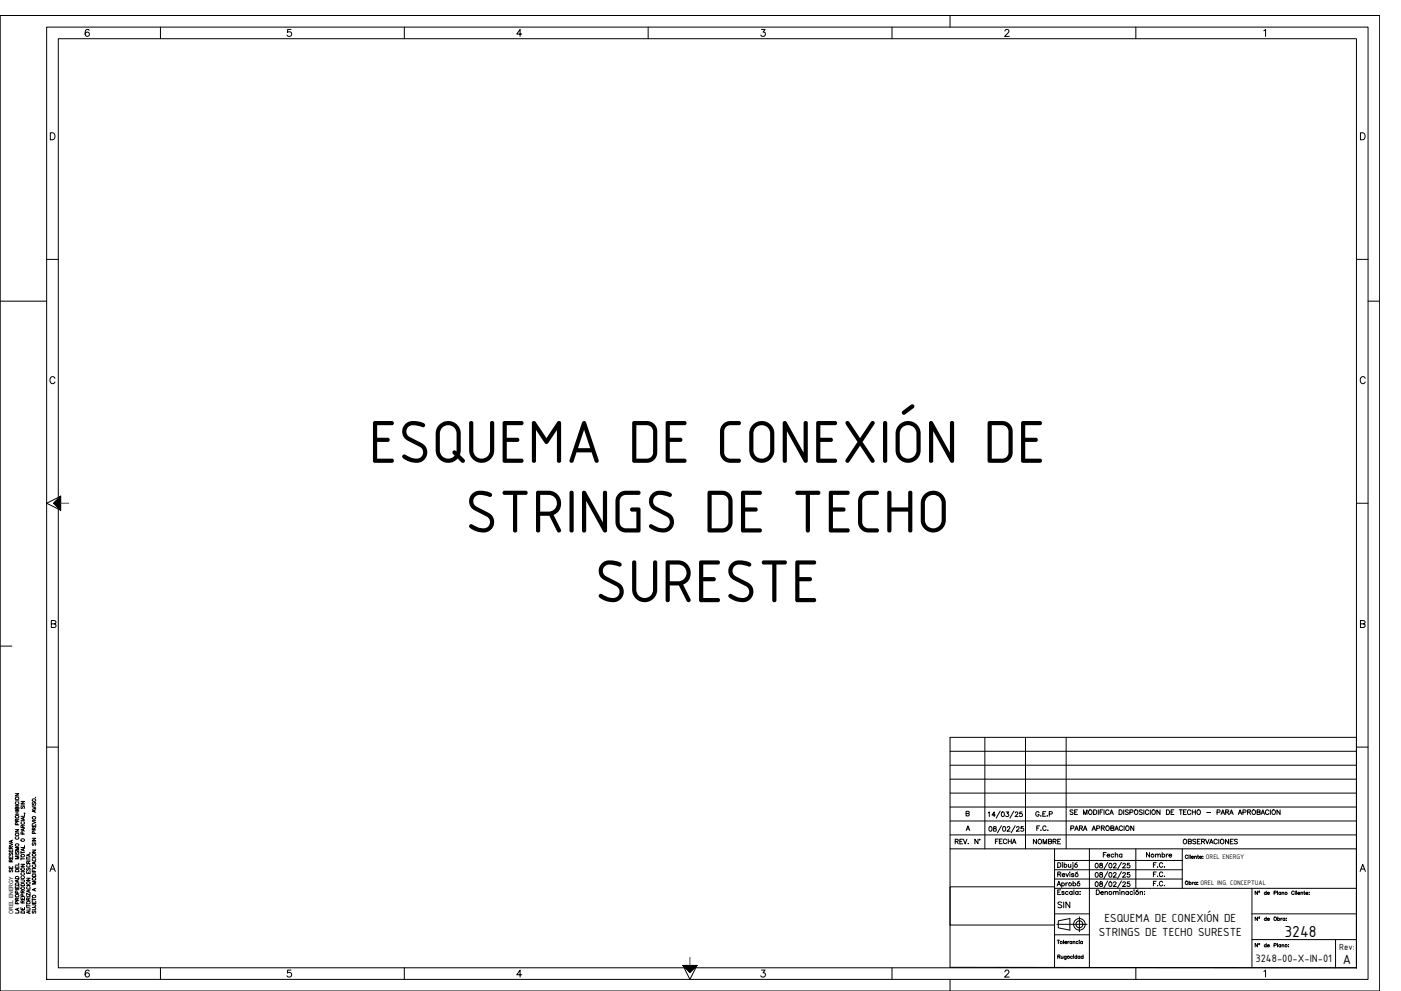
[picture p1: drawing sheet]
<svg xmlns="http://www.w3.org/2000/svg" width="594mm" height="420mm" viewBox="0 0 594 420" stroke-linecap="round" stroke-linejoin="round" font-family="sans-serif">
<!-- layer: AUDIT_E_250328083542-4 -->
<g fill="none" stroke="#000" stroke-width=".42">
<path d="M.1 6.6h584.9v413.6h-584.9zM19.8 11.5h560.3v403.7h-560.3zM37.8 12.9l-.1-.3a.96 .96 0 0 0-1.4 .4 1.71 1.71 0 0 0 .6 2.4 .92 .92 0 0 0 1-.8 .92 .92 0 0 0-.8-1 .92 .92 0 0 0-1 .8M68 11.5v4.9M123.4 12.5h-1.4l-.2 1.2a1.05 1.05 0 0 1 1.6 0 1.05 1.05 0 0 1-.2 1.6 1.05 1.05 0 0 1-1.5-.4M171.4 11.5v4.9M221.2 14.4h-2.1l1.4-1.9v2.9M274.8 11.5v4.9M322.9 12.5h1.5l-.8 1.1a.98 .98 0 0 1 .7 1.6 .98 .98 0 0 1-1.7-.3M378.2 11.5v4.9M402.9 6.6v4.9M426.1 13.2l.3-.6 .9-.1 .5 .8-1.8 2.1h2"/>
<path d="M481.6 11.5v4.9M535.9 13l.7-.5v2.9M21.3 56.3h1a1.58 1.58 0 0 1 1 1.5 1.58 1.58 0 0 1-1 1.5h-1zM576.9 56.3h1a1.58 1.58 0 0 1 1 1.5 1.58 1.58 0 0 1-1 1.5h-1zM19.8 110h4.9M575.2 110h4.9M.1 127.7h19.7M580.1 127.7h4.9M23.3 160.4a1.09 1.09 0 0 0-1.2-.7 1.09 1.09 0 0 0-.9 1.1v.7a1.09 1.09 0 0 0 .9 1.2 1.09 1.09 0 0 0 1.2-.8M578.9 160.4a1.08 1.08 0 0 0-1.2-.7 1.08 1.08 0 0 0-.9 1.1v.7a1.08 1.08 0 0 0 .9 1.2 1.08 1.08 0 0 0 1.2-.8M24.7 215.8v194.5h265.4M24.7 210.9v-194.5h550.5v393.9h-280.2"/>
<path d="M25.7 210.4v5.9l-5.9-2.9 5.9-3-3 3 3 2.9M575.2 213.4h4.9M.1 273.9h4.9M21.8 264.5l1.6-.1 .3-.7-.7-.6h-1.2v3l1.8-.3 .1-.7-.7-.6M576.9 264.5l1.7-.1 .2-.7-.7-.6h-1.2v3l1.8-.3 .1-.7-.7-.6M19.8 316.8h4.9M402.9 318.5h172.3M417.6 312.6v47.3M434.9 312.6v47.3M452.1 312.6v47.3M575.2 316.8h4.9M6.5 336.5h1.5l-1.5 1h1.5"/>
<path d="M6.5 339.6h1.5M8.9 339.8h1.5l-1.5 1h1.5M15 338.1h.1M402.9 336.3h172.3M402.9 330.3h172.3M402.9 324.4h172.3M3.9 357.5l1.5 .5-1.5 .6M4.6 359.9l-.1-.9-.5-.1-.1 1h1.5M4.9 356.4v.7M5.4 356.2l-1.5 .6 1.5 .5M5.4 358.9l-.8 .5M6.5 351.7h1.5l-1.5 1h1.5"/>
<path d="M6.5 345.2h1.5M6.5 344.2h1.5M6.5 343.7h1.5M6.5 341.6h1.5M6.9 354.8a.54 .54 0 0 0-.4 .6 .54 .54 0 0 0 .6 .4h.3a.55 .55 0 0 0 .6-.4 .55 .55 0 0 0-.4-.6M6.9 340.1a.54 .54 0 0 0-.4 .6 .54 .54 0 0 0 .6 .4h.3a.54 .54 0 0 0 .6-.4 .54 .54 0 0 0-.4-.6M7.2 348.2l-.1-.8-.5-.1-.1 .9h1.5M7.2 342.5l.3-.4 .5 .4v.6h-1.5l.1-.9h.5l.1 .9M7.2 344.2v1M7.3 349.7l-.1-.8-.6-.1-.1 .9h1.5M8 359.3h-1.5l1.5 .6-1.5 .6h1.5M8 347.2l-.8 .5"/>
<path d="M8.9 347.9h1.5M8.9 341.3h1.5M9.1 341.8v1l.9-1 .4 .4-.2 .6M9.3 348.4a.54 .54 0 0 0-.4 .6 .54 .54 0 0 0 .6 .5h.3a.54 .54 0 0 0 .6-.4 .54 .54 0 0 0-.4-.7M9.6 350.9l-.1-.8-.3-.2-.3 1h1.5M9.7 353.6l-.1-.8-.6-.1-.1 .9h1.5M9.9 346.7v.7M9.9 351.5v.7M9.9 359.9v.7M10.3 344.8l.4 .1M10.4 359.7l-1.5 .5 1.5 .6M10.4 358.5v.8h-1.5"/>
<path d="M10.4 351.3l-1.5 .5 1.5 .6M10.4 346.5l-1.5 .5 1.5 .6M10.4 345.3v.8h-1.5M10.4 349.9l-.8 .5M13.7 355.4h1.5l-1.5 1h1.5M13.7 349.5v.9h1.5v-.9M13.7 348.1l1.5 .6-1.5 .6M13.7 342l1.5 .6-1.5 .6M13.7 356.9h1.5M13.7 347.8h1.5M13.7 341.7h1.5M13.9 357.4v1l.8-1 .5 .4-.3 .6"/>
<path d="M13.9 340.2v1l.8-1 .5 .4-.3 .6M14.4 351.9l-.1-.9-.3-.1-.3 1h1.5M14.4 349.8v.6M14.4 353.4v-.9l-.6-.1-.1 1h1.5M14.7 343.5v.7M15.2 343.3l-1.5 .6 1.5 .5M15.2 350.9l-.8 .5M402.9 359.9v-47.3h172.3v97.7l-172.3-.2v-50.2h172.3v50.3M402.9 348.1h172.3M402.9 342.2h172.3M402.9 354h172.3M405 356.7l1.2-.1 .1-.6-1.3-.2v2"/>
<path d="M405.7 356.7l.7 1.1M407 356.7h.8M408.2 355.8h-1.2v2h1.2M408.5 355.8l.8 2 .7-2M409.7 352.1l.7-2 .8 2M410 351.5h.9M410.6 357.6h.1M414.7 355.8v2l-1.3-2v2M419.6 350.5a.91 .91 0 0 1 1 .9 .91 .91 0 0 1-1 .9l-.3-.7zM421.4 350.5v.6a.81 .81 0 0 1 .9 .3 .81 .81 0 0 1 0 .9l-1-.1v-.6l1.1-.7-.1-.4zM424.7 350.1l-1.7 3M425.4 350.5a.9 .9 0 0 1 1.1 .9 .9 .9 0 0 1-1.1 .9l-.3-.7z"/>
<path d="M427.1 350.9l.4-.5 .7 .4-1.2 1.6h1.3M430.5 350.1l-1.7 3M431.1 350.9l.3-.5 .8 .4-1.2 1.6h1.3M434 350.4h-1l-.1 .9a.7 .7 0 0 1 1.1 0 .7 .7 0 0 1-.2 1 .7 .7 0 0 1-1-.3M439.6 351.1h.8M440.9 350.1h-1.3v2M441.4 351.9h.1M443.6 350.6a.72 .72 0 0 0-.9-.5 .72 .72 0 0 0-.5 .8v.5a.73 .73 0 0 0 .5 .7 .73 .73 0 0 0 .9-.4M444.3 351.9h.1M447.2 359.9v50.2M461.9 359.9v50.2M481.6 359.9v16.7"/>
<path d="M501.3 359.9v16.7M3.9 367.3v.9h1.5v-.9M3.9 363v.9h1.5v-.9M3.9 360.3v.9h1.5v-.9M4.1 368.7v1l.9-1 .4 .4-.2 .6M4.1 361.7v1l.9-1 .4 .3-.2 .7M4.6 365.4l-.1-.8-.5-.1-.1 .9h1.5M4.6 360.6v.6M4.6 363.4v.5M4.6 367.7v.5M5.4 364.4l-.8 .5M6.5 375.7v.9h1.5v-.9"/>
<path d="M6.5 367.2v.9h1.5v-.9M6.5 377.2h1.5M6.5 362.4h1.5M6.7 374.5h1.1l.2 .8h-1.5zM6.7 371.7h1.1l.2 .9h-1.5zM6.7 368.8h1.1l.2 .8h-1.5zM6.7 361v.9l.9-.9 .4 .3-.2 .6M7.2 367.6v.5M7.2 376.1v.5M7.3 378.7l-.1-.9h-.6l-.1 .9h1.5M7.5 373.1v.7M8 372.9l-1.5 .6 1.5 .5"/>
<path d="M8 366v.8h-1.5M8 363h-1.5l1.5 .6-1.5 .5h1.5M8.9 373.1h1.1l.4 .4-.2 .5h-1.3M8.9 366.4h1.5l-1.5 1h1.5M8.9 369.5h1.5M8.9 364.1h1.5M8.9 361v.9M8.9 363.6v1M8.9 361.4h1.5M9 374.8a.82 .82 0 0 1 1.4 .2v.5h-1.5zM9.3 371.5a.54 .54 0 0 0-.4 .6 .54 .54 0 0 0 .6 .5h.3a.54 .54 0 0 0 .6-.5 .54 .54 0 0 0-.4-.6M9.3 370a.54 .54 0 0 0-.4 .6 .54 .54 0 0 0 .6 .5h.3a.55 .55 0 0 0 .6-.5 .55 .55 0 0 0-.4-.6"/>
<path d="M9.6 378.5l-.1-.8-.3-.2-.3 1h1.5M10.4 377.5l-.8 .5M11.3 372.3h1.5l-1.5 1h1.5M11.3 369.4v.9h1.5v-.9M11.3 363.3v1M11.3 375.4h1.5M11.3 364.6h1.5M11.3 363.8h1.5M11.5 368.1v.9l.8-.9 .5 .3-.2 .6M11.6 375.9a.55 .55 0 0 0-.3 .7 .55 .55 0 0 0 .5 .4h.4a.55 .55 0 0 0 .6-.4 .55 .55 0 0 0-.4-.7M11.6 366.6a.55 .55 0 0 0-.3 .6 .55 .55 0 0 0 .5 .4h.4a.55 .55 0 0 0 .6-.4 .55 .55 0 0 0-.4-.6M12 366.1l-.1-.9-.3-.1-.3 1h1.5"/>
<path d="M12 369.7v.6M12.3 362.2v.7M12.3 377.5v.7M12.6 361.6h.1M12.8 378.7v1l-1.5-1v1M12.8 377.3l-1.5 .5 1.5 .6M12.8 362l-1.5 .6 1.5 .5M12.8 365.1l-.8 .5M13.7 368.6v.9h1.5M13.7 360.4h1.5l-1.5 1h1.5M13.7 370.1h1.5M13.7 368.3h1.5"/>
<path d="M13.7 363.5h1.5M13.9 370.7h1l.3 .9h-1.5zM14 366.7a.54 .54 0 0 0-.3 .6 .54 .54 0 0 0 .5 .5h.4a.54 .54 0 0 0 .6-.5 .54 .54 0 0 0-.4-.6M14 364a.54 .54 0 0 0-.3 .6 .54 .54 0 0 0 .5 .4h.4a.54 .54 0 0 0 .6-.4 .54 .54 0 0 0-.4-.6M14.4 369v.5M14.7 365.5v.7M14.7 376.9v.6M15.2 376.6l-1.5 .6 1.5 .6M15.2 373.7h-1.5l1.5 .5-1.5 .6h1.5M15.2 365.3l-1.5 .6 1.5 .5M21.2 369.5l1.1-3 1.1 3M21.6 368.5h1.4"/>
<path d="M447.2 364.8h54.1M447.2 368.8h54.1M447.2 372.7h54.1M447.2 376.6h128M448.3 375.6l.7-2 .8 2M448.5 365.8h.7a1.05 1.05 0 0 1 .7 .9 1.05 1.05 0 0 1-.7 1h-.7zM448.5 370.6l1.2-.1 .1-.6-1.3-.2v2M448.5 378.2h.8M448.5 375h1M449.2 370.6l.6 1.1M449.8 377.3h-1.3v2h1.3M450.2 374.6a.63 .63 0 0 1 .9-.1 .63 .63 0 0 1 0 .9 .63 .63 0 0 1-.9-.1"/>
<path d="M450.2 374.3v2M450.4 370.9h1.1a.63 .63 0 0 0-.7-.5 .63 .63 0 0 0-.5 .7 .63 .63 0 0 0 .6 .6l.6-.3M450.4 365.9h.1M450.5 366.5v1.2M451.2 378.2l-.3-.2-.7 .2 1 .5v.5l-1-.2M451.2 366.7a.63 .63 0 0 1 1-.1 .63 .63 0 0 1 0 .9 .63 .63 0 0 1-1 0M451.2 365.8v1.9M452 370.4l.6 1.3 .5-1.3M452 374.3v1.3M452.7 374.3l-.7 .6M452.9 378.2a.63 .63 0 0 0-.9-.1 .63 .63 0 0 0 0 1 .63 .63 0 0 0 .9-.1M453 366.4l.1 1.2 .5 .1 .5-.3"/>
<path d="M453.6 369.8h.1M453.7 370.4v1.3M454.1 366.4v1.3M454.6 378.2a.63 .63 0 0 0-.9-.1 .63 .63 0 0 0 0 1 .63 .63 0 0 0 .9-.1M454.6 378v1.3M454.9 365.9h.1M455 366.5v1.5l-.5 .4M455 374.6a.63 .63 0 0 1 .9-.1 .63 .63 0 0 1 0 .9 .63 .63 0 0 1-.9-.1M455 373.6v2M455.4 370.6l-.4-.2-.7 .2 1 .5v.5l-1-.2M455.4 377.3v2M456.7 365.8l-.9 .3"/>
<path d="M457 369.7l-.9 .4M457.2 378.2a.63 .63 0 0 0-1-.1 .63 .63 0 0 0 0 1 .63 .63 0 0 0 1-.1M457.2 378v1.3M457.7 373.6l-.8 .4M458 378h.1M458 379.1h.1M464.7 366.1a.9 .9 0 0 1 1 .9 .9 .9 0 0 1-1 .9l-.3-.8zM464.7 370a.9 .9 0 0 1 1 .9 .9 .9 0 0 1-1 .9l-.3-.7zM464.7 374a.9 .9 0 0 1 1 .9 .9 .9 0 0 1-1 .9l-.3-.8zM464.9 377.3h.6a1.06 1.06 0 0 1 .7 1 1.06 1.06 0 0 1-.7 1h-.6zM466.4 366.1v.6a.81 .81 0 0 1 1 .2 .81 .81 0 0 1 0 1l-1.1-.1v-.7l1.2-.6-.1-.4zM466.4 370v.6a.81 .81 0 0 1 1 .3 .81 .81 0 0 1 0 .9l-1.1-.1v-.6l1.2-.7-.1-.4z"/>
<path d="M466.4 374v.5a.81 .81 0 0 1 1 .3 .81 .81 0 0 1 0 1l-1.1-.1v-.7l1.2-.7-.1-.3zM466.7 378.5h1.2a.63 .63 0 0 0-.7-.5 .63 .63 0 0 0-.6 .7 .63 .63 0 0 0 .6 .6l.7-.3M468.5 378.3l.5-.3h.5l.1 1.3M468.5 378v1.3M469.7 365.6l-1.7 3M469.7 369.6l-1.7 3M469.7 373.5l-1.7 3M470.5 366.1a.9 .9 0 0 1 1 .9 .9 .9 0 0 1-1 .9l-.3-.8zM470.5 370a.9 .9 0 0 1 1 .9 .9 .9 0 0 1-1 .9l-.3-.7zM470.5 374a.9 .9 0 0 1 1 .9 .9 .9 0 0 1-1 .9l-.3-.8zM472.1 378.3l.5-.3h.4l.1 1.3M472.1 378v1.3"/>
<path d="M472.2 366.5l.3-.5 .8 .4-1.2 1.6h1.3M472.2 370.4l.3-.5 .8 .4-1.2 1.6h1.3M472.2 374.3l.3-.4 .8 .3-1.2 1.6h1.3M473.1 378.3l.5-.3h.5l.1 1.3M474.8 377.4h.1M474.9 378v1.3M475.5 365.6l-1.6 3M475.5 369.6l-1.6 3M475.5 373.5l-1.6 3M475.7 378.3l.4-.3h.5l.1 1.3M475.7 378v1.3M476.1 366.5l.4-.5 .7 .4-1.2 1.6h1.3"/>
<path d="M476.1 370.4l.4-.5 .7 .4-1.2 1.6h1.3M476.1 374.3l.4-.4 .7 .3-1.2 1.6h1.3M478.5 378.2a.63 .63 0 0 0-.9-.1 .63 .63 0 0 0 0 1 .63 .63 0 0 0 .9-.1M478.5 378v1.3M479 366h-.9l-.1 .8a.7 .7 0 0 1 1 0 .7 .7 0 0 1-.1 1.1 .7 .7 0 0 1-1-.3M479 369.9h-.9l-.1 .9a.69 .69 0 0 1 1 0 .69 .69 0 0 1-.1 1 .69 .69 0 0 1-1-.3M479 373.9h-.9l-.1 .8a.7 .7 0 0 1 1 0 .7 .7 0 0 1-.1 1.1 .7 .7 0 0 1-1-.3M480.3 378.2a.63 .63 0 0 0-1-.1 .63 .63 0 0 0 0 1 .63 .63 0 0 0 1-.1M480.8 377.4h.1M480.9 378v1.3M482.6 377.3l-.8 .4M483.5 378.3l.4-.3h.5l.1 1.3"/>
<path d="M483.5 378v1.3M485.3 378h.1M485.3 379.1h.1M489.1 370.6h.7M489.1 374.6h.7M489.1 366.7h.7M490.3 369.7h-1.2v2M490.3 373.6h-1.2v2M490.3 365.8h-1.2v1.9M490.9 371.5h.1M490.9 375.4h.1M490.9 367.5h.1"/>
<path d="M493 370.2a.73 .73 0 0 0-.8-.5 .73 .73 0 0 0-.6 .8v.4a.72 .72 0 0 0 .6 .8 .72 .72 0 0 0 .8-.5M493 374.1a.73 .73 0 0 0-.8-.5 .73 .73 0 0 0-.6 .8v.5a.73 .73 0 0 0 .6 .7 .73 .73 0 0 0 .8-.5M493 366.2a.72 .72 0 0 0-.8-.4 .72 .72 0 0 0-.6 .7v.5a.72 .72 0 0 0 .6 .7 .72 .72 0 0 0 .8-.4M493.8 371.5h.1M493.8 375.4h.1M493.8 367.5h.1M503.7 362.9a.54 .54 0 0 0-.7-.4 .54 .54 0 0 0-.4 .6v.3a.54 .54 0 0 0 .4 .6 .54 .54 0 0 0 .7-.4M504.2 362.5v1.5M504.2 374.3a.47 .47 0 0 1 .7-.1 .47 .47 0 0 1 0 .7 .47 .47 0 0 1-.7-.1M504.2 373.6v1.4M504.6 362.6h.1M504.7 363.1v.9"/>
<path d="M505.2 363.4h.9a.48 .48 0 0 0-.6-.4 .48 .48 0 0 0-.4 .5 .48 .48 0 0 0 .5 .5l.5-.2M505.6 374v1M506.1 374l-.5 .5M506.6 363.3l.7-.2v.9M506.6 363v1M507.3 374.3a.47 .47 0 0 0-.7-.1 .47 .47 0 0 0 0 .7 .47 .47 0 0 0 .7-.1M507.3 374v1M507.7 363h.5M507.9 374h.1M507.9 374.9h.1M508 362.5v1.2l.3 .3M508.7 363.4h.8a.48 .48 0 0 0-.5-.4 .48 .48 0 0 0-.4 .5 .48 .48 0 0 0 .4 .5l.5-.2"/>
<path d="M510.1 363h.1M510.1 363.8h.1M530.9 376.6v33.5M533.2 377.8v1.5l-1-1.5v1.5M533.8 378.3h.3M536.9 378.5a.47 .47 0 0 0-.6-.1 .47 .47 0 0 0 0 .7 .47 .47 0 0 0 .6 0M536.9 377.8v1.5M537.4 378.7h.9a.47 .47 0 0 0-.7-.3 .47 .47 0 0 0-.2 .7 .47 .47 0 0 0 .7 .1l.2-.1M540.3 378.6l.8-.1 .1-.6-.9-.1v1.5M541.7 377.8v1.5M543.1 378.5a.47 .47 0 0 0-.7-.1 .47 .47 0 0 0 0 .7 .47 .47 0 0 0 .7 0M543.1 378.3v1"/>
<path d="M543.6 378.6l.7-.2 .1 .9M543.6 378.3v1M548.8 378.1a.55 .55 0 0 0-.7-.3 .55 .55 0 0 0-.4 .6v.3a.55 .55 0 0 0 .4 .6 .55 .55 0 0 0 .7-.4M549.2 377.8v1.5M549.7 377.9h.1M549.8 378.4v.9M550.3 378.7h.9a.47 .47 0 0 0-.6-.4 .47 .47 0 0 0-.4 .5 .47 .47 0 0 0 .5 .5l.5-.2M551.6 378.6l.7-.2 .1 .9M551.6 378.3v1M552.8 378.3h.5M553 377.8v1.2l.4 .3M553.8 378.7h.8a.47 .47 0 0 0-.6-.3 .47 .47 0 0 0-.3 .7 .47 .47 0 0 0 .8 .1l.1-.1"/>
<path d="M555.2 379.1h.1M555.2 378.3h.1M576.7 369.5l1.2-3 1.1 3M577.2 368.5h1.4M7.2 381.7l-.1-.8-.3-.2-.3 1h1.5M7.3 383.2l-.1-.9h-.6l-.1 .9h1.5M7.5 385.2v.7M8 386.3v.8h-1.5M8 385l-1.5 .6 1.5 .5M8 380.7l-.8 .5M8.9 384.7v.9h1.5v-.9M8.9 380.4v.9h1.5v-.9"/>
<path d="M9.1 386.3h1.1l.2 .8h-1.5zM9.6 382.8l-.1-.8-.5-.1-.1 .9h1.5M9.6 380.8v.5M9.6 385.1v.5M9.7 380l-.1-.8-.6-.1-.1 .9h1.5M10.4 381.8l-.8 .5M11.3 384.9h1l.5 .4-.2 .5-1.3 .1M11.3 384h1.5M11.3 383.5v1M11.3 380.2h1.5M12 381.6l-.1-.8-.5-.1-.1 .9h1.5M12.3 386.4v.7"/>
<path d="M12.8 386.2l-1.5 .6 1.5 .5M12.8 380.7l-.8 .4M13.7 384.7h1l.5 .4-.3 .5-1.2 .1M13.7 383.6l1.3 .1 .1 .5-.4 .1M13.7 382.1v.9h1.5v-.9M13.7 381.4h1.5M13.7 380.9v1M13.9 386.2v1l.8-1 .5 .4-.3 .6M14.4 382.5v.5M447.2 387.5h14.7M447.2 396.3h14.7M448.2 391.9h12.8"/>
<path d="M448.3 398.6h1M448.7 390.4l5-1v5l-5-1zM448.8 398.6v1.5M451 398.6v1.5M451.5 399.5h.8a.47 .47 0 0 0-.5-.3 .47 .47 0 0 0-.4 .4 .47 .47 0 0 0 .4 .5l.5-.2M452.8 399.1v1M453.4 399.1l-.6 .4M454.5 399.3a.47 .47 0 0 0-.7 0 .47 .47 0 0 0 0 .7 .47 .47 0 0 0 .7-.1M454.5 399.1v1M455.1 399.4l.7-.2v.9M455.1 399.1v1M457.2 399.3a.47 .47 0 0 0-.7 0 .47 .47 0 0 0 0 .7 .47 .47 0 0 0 .7-.1"/>
<path d="M457.6 398.7h.1M457.7 399.2v.9M457.7 388.7v6.3M459 399.3a.47 .47 0 0 0-.7 0 .47 .47 0 0 0 0 .7 .47 .47 0 0 0 .7-.1M459 399.1v1M530.9 387.5h44.3M530.9 398.4h44.3M533.2 400v1.5l-1-1.5v1.5M533.2 388.8v1.5l-1-1.5v1.5M533.8 389.3h.3M536.9 389.5a.47 .47 0 0 0-.6-.1 .47 .47 0 0 0 0 .7 .47 .47 0 0 0 .6 0M536.9 388.8v1.5"/>
<path d="M536.9 400v1.5M537.4 389.7h.9a.47 .47 0 0 0-.7-.3 .47 .47 0 0 0-.2 .7 .47 .47 0 0 0 .7 .1l.2-.1M541.7 400v1.5M541.8 389.5a.47 .47 0 0 1 .7-.1 .47 .47 0 0 1 0 .7 .47 .47 0 0 1-.7 0M541.8 388.8v1.5M543.1 389.3v1M543.7 389.3l-.6 .4M544.8 389.5a.47 .47 0 0 0-.7-.1 .47 .47 0 0 0 0 .7 .47 .47 0 0 0 .7 0M544.8 389.3v1M545.4 390.1h.1M545.4 389.3h.1M566.3 398.4v11.9"/>
<path d="M37.8 411.7l-.1-.3a.96 .96 0 0 0-1.4 .5 1.71 1.71 0 0 0 .6 2.4 .92 .92 0 0 0 1-.9 .92 .92 0 0 0-.8-1 .92 .92 0 0 0-1 .9M68 410.3v4.9M123.4 411.3h-1.4l-.2 1.3a1.04 1.04 0 0 1 1.6-.1 1.04 1.04 0 0 1-.2 1.6 1.04 1.04 0 0 1-1.5-.4M171.4 410.3v4.9M221.2 413.3h-2.1l1.4-2v3M289.6 409.3h5.9l-2.9 5.9-3-5.9 3 3 2.9-3M322.9 411.3h1.5l-.8 1.1a.98 .98 0 0 1 .7 1.6 .98 .98 0 0 1-1.7-.3M378.2 410.3v4.9M402.9 415.2v5M426.1 412l.6-.7 .8 .1 .3 .5-.4 .9-1.4 1.5h2M448.5 405.6l.9-.1 .1-.3-1-.3v1.5M449 405.6l.5 .8"/>
<path d="M450 405.4l.1 .9 .7-.2M450.8 405.4v1M452.1 405.4l-.1 1.3-.5 .1M452.1 405.6a.47 .47 0 0 0-.7-.1 .47 .47 0 0 0 0 .7 .47 .47 0 0 0 .7-.1M454.8 405.6a.47 .47 0 0 0-.7-.1 .47 .47 0 0 0 0 .7 .47 .47 0 0 0 .7-.1M455.2 405h.1M455.3 405.4v1M456.6 405.6a.47 .47 0 0 0-.7-.1 .47 .47 0 0 0 0 .7 .47 .47 0 0 0 .7-.1M456.6 404.9v1.5M457.9 405.6a.47 .47 0 0 0-.7-.1 .47 .47 0 0 0 0 .7 .47 .47 0 0 0 .7-.1M457.9 405.4v1M459.3 405.6a.47 .47 0 0 0-.7-.1 .47 .47 0 0 0 0 .7 .47 .47 0 0 0 .7-.1"/>
<path d="M459.3 404.9v1.5M481.6 410.3v4.9M533.8 400.5h.3M535.9 411.9l.7-.6v3M536.9 400.7a.47 .47 0 0 0-.7-.1 .47 .47 0 0 0 0 .7 .47 .47 0 0 0 .7 0M537.4 400.9h.9a.5 .5 0 0 0-.8-.2 .5 .5 0 0 0 0 .8 .5 .5 0 0 0 .8-.2M540.3 400.8l.8-.1 .1-.6-.9-.1v1.5M543.1 400.7a.47 .47 0 0 0-.7-.1 .47 .47 0 0 0 0 .7 .47 .47 0 0 0 .7 0M543.1 400.5v1M543.6 400.8l.7-.2 .1 .9M543.6 400.5v1M546.4 400.5h.1"/>
<path d="M546.4 401.3h.1M575.1 410.3h.2"/>
<circle cx="7.2" cy="338.5" r=".68"/>
<circle cx="14.3" cy="339.2" r=".68"/>
<circle cx="7.2" cy="353.8" r=".68"/>
<circle cx="7.2" cy="346.2" r=".68"/>
<circle cx="7.2" cy="358.3" r=".68"/>
<circle cx="9.6" cy="356.2" r=".68"/>
<circle cx="14.3" cy="346.7" r=".68"/>
<circle cx="415.4" cy="356" r=".19"/>
<circle cx="7.2" cy="379.7" r=".68"/>
<circle cx="9.6" cy="362.8" r=".68"/>
<circle cx="9.6" cy="376.6" r=".68"/>
<circle cx="9.6" cy="368.5" r=".68"/>
<circle cx="12" cy="374.4" r=".68"/>
<circle cx="14.3" cy="362.4" r=".68"/>
<circle cx="14.3" cy="372.6" r=".68"/>
<circle cx="453.7" cy="374.9" r=".65"/>
<circle cx="456.3" cy="367.1" r=".65"/>
<circle cx="456.5" cy="371" r=".65"/>
<circle cx="457.3" cy="374.9" r=".65"/>
<circle cx="470.8" cy="378.6" r=".65"/>
<circle cx="482.2" cy="378.6" r=".65"/>
<circle cx="503.2" cy="374.2" r=".68"/>
<circle cx="534" cy="378" r=".2"/>
<circle cx="545.3" cy="378.8" r=".49"/>
<circle cx="11.9" cy="382.7" r=".68"/>
<circle cx="14.3" cy="380.1" r=".68"/>
<circle cx="450" cy="399.6" r=".49"/>
<circle cx="457.7" cy="391.9" r="2.46"/>
<circle cx="457.7" cy="391.9" r="1.48"/>
<circle cx="534" cy="389" r=".21"/>
<circle cx="540.7" cy="389.5" r=".68"/>
<circle cx="453" cy="405.8" r=".49"/>
<circle cx="534" cy="400.2" r=".21"/>
<circle cx="545.3" cy="401" r=".49"/>
</g>
<path d="M22.7 213.4l3-3v5.9zM289.6 409.3h5.9l-2.9 3z" fill="#000" stroke="#000" stroke-width=".42"/>
<path d="M25.7 213.4h3.4M292.6 405.9v3.4" fill="none" stroke="#f00" stroke-width=".42"/>
<!-- layer: AUDIT_E_250328083542-6 -->
<path d="M409.7 344.9l1.1-.1 .1-.6-1.2-.2v1.9l1.2-.1 .1-.5-.5-.4" fill="none" stroke="#000" stroke-width=".42"/>
<!-- layer: AUDIT_E_250328083542-7 -->
<path d="M419.1 344.6l.4-.4v2M422 345.6h-1.4l1-1.4v2M424.1 343.9l-1.7 3M424.9 344.3a.91 .91 0 0 1 1 .9 .91 .91 0 0 1-1 .9l-.3-.7zM426.6 344.2h1.1l-.6 .8a.66 .66 0 0 1 .5 1.1 .66 .66 0 0 1-1.1-.3M429.9 343.9l-1.7 3M430.5 344.7l.4-.5 .7 .4-1.2 1.6h1.3M433.4 344.2h-.9l-.1 .9a.7 .7 0 0 1 1 0 .7 .7 0 0 1-.1 1 .7 .7 0 0 1-1-.3" fill="none" stroke="#000" stroke-width=".42"/>
<!-- layer: COTA PASILLOS -->
<path d="M402.9 376h44.3v16.2h-44.3z" fill="none" stroke="#000" stroke-width=".42"/>
<g font-size="27.5">
<text x="156.4" y="196.2">ESQUEMA DE CONEXIÓN DE</text>
<text x="197.1" y="225.8">STRINGS DE TECHO</text>
<text x="252.1" y="255.3">SURESTE</text>
</g>
<text font-size="7.3" x="544.7" y="397.1">3248</text>
<text font-size="6.1" x="569.3" y="408.6">A</text>
<text font-size="5.7" x="447.7" y="385.9">SIN</text>
<g font-size="5.3">
<text x="453.3" y="353.5">PARA APROBACION</text>
<text x="437.4" y="359.1">NOMBRE</text>
<text x="500.9" y="359.1">OBSERVACIONES</text>
<text x="467.1" y="364.8">Fecha</text>
<text x="485.4" y="364.8">Nombre</text>
<text x="468.3" y="391">ESQUEMA DE CONEXIÓN DE</text>
<text x="465.9" y="396.7">STRINGS DE TECHO SURESTE</text>
</g>
<g font-size="4.9">
<text x="438.1" y="347.1">G.E.P</text>
<text x="453" y="346.4">SE MODIFICA DISPOSICION DE TECHO - PARA APROBACION</text>
<text x="421.2" y="358.8">FECHA</text>
<text x="532.4" y="407.8">3248-00-X-IN-01</text>
</g>
<text font-size="4" x="567.9" y="402.9">Rev:</text>
<g font-size="3.1">
<text x="511.3" y="364">OREL ENERGY</text>
<text x="509.1" y="375.2">OREL ING. CONCEPTUAL</text>
</g>
<text font-size="2.4" x="5.6" y="387.4" transform="rotate(-90 5.6 387.4)">OREL ENERGY</text>
</svg>
